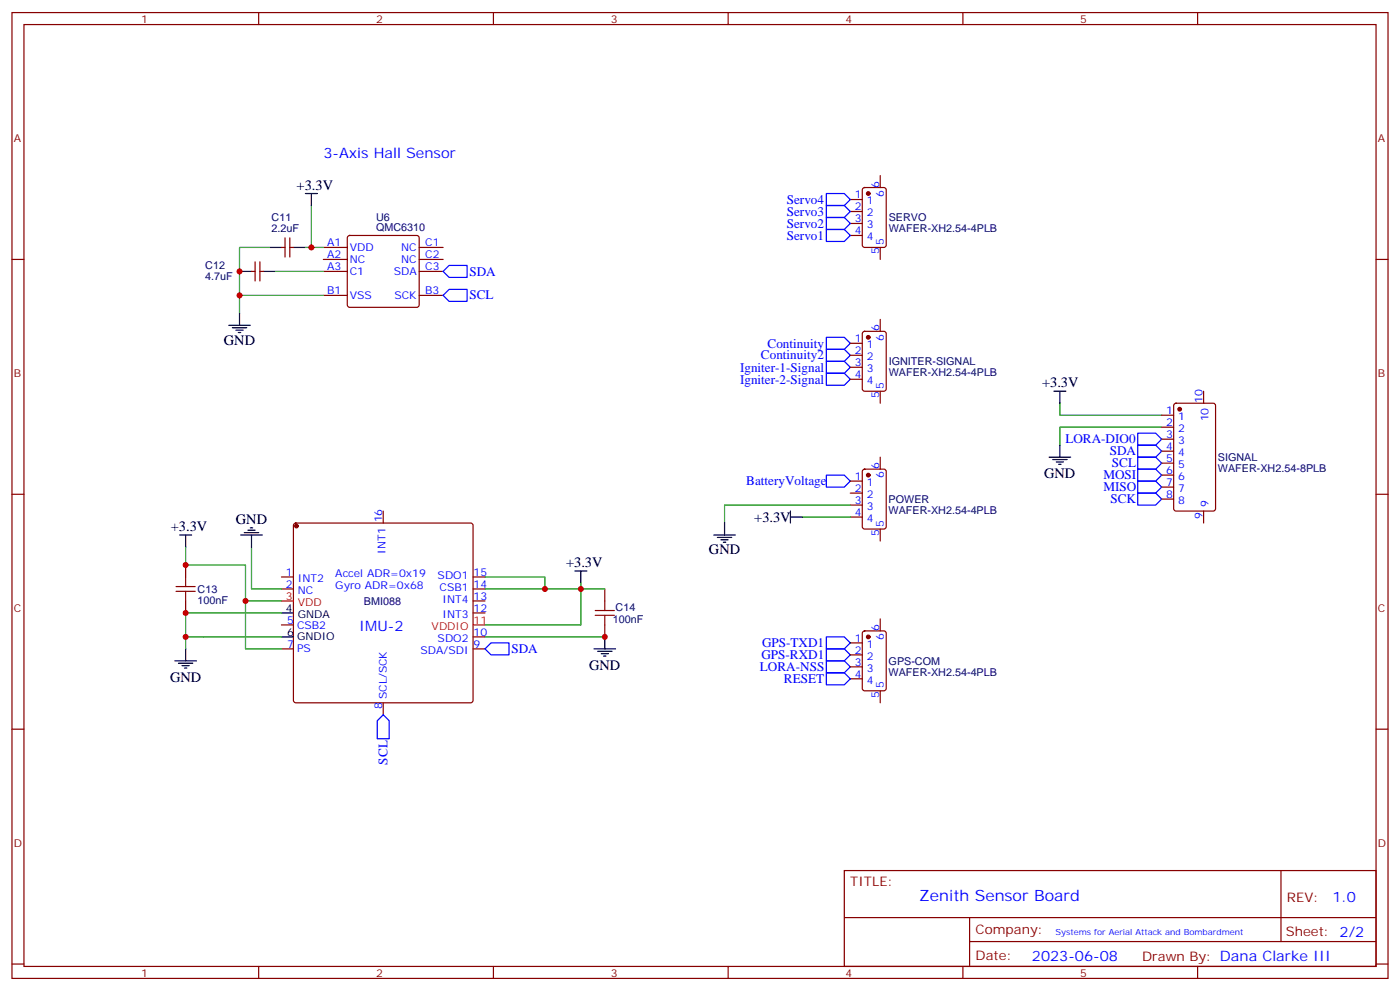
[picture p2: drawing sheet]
<svg xmlns="http://www.w3.org/2000/svg" width="412mm" height="292mm" viewBox="0 0 412 292" stroke-linecap="round" stroke-linejoin="round" font-family="sans-serif">
<g fill="none" stroke="#870000" stroke-width=".35">
<path d="M3.5 3.7h405.4v284.3h-405.4zM7.1 7.2h398.2v277.3h-398.2zM76.2 3.7v3.5M145.3 3.7v3.5M214.5 3.7v3.5M283.6 3.7v3.5M352.8 3.7v3.5M250.5 58.7h3.5M254.2 55.4l.5-.2h5.6l.7 .4 .1 16.5-.5 .7h-5.9l-.6-.4-.1-16.5zM259.3 51.7v3.5M3.5 76.4h3.6M74.1 79.9h1"/>
<path d="M75.1 77.1v5.6M76.6 79.9h1M76.6 77.1v5.6M82.9 72.8h1.1M84 70v5.7M85.4 72.8h1M85.4 70v5.7M95.2 76.4h7.1M95.2 72.8h7.1M95.2 79.9h7.1M102.5 69.5l.5-.2h19.8l.5 .2 .2 .5v19.8l-.3 .5-.4 .2h-19.8l-.5-.2-.2-.5v-19.8zM123.5 76.4h7"/>
<path d="M123.5 72.8h7M123.5 79.9h7M250.5 62.3h3.5M250.5 65.8h3.5M250.5 69.3h3.5M259.3 72.8v3.6M405.3 76.4h3.6M95.2 87h7.1M123.5 87h7M254.2 97.7l.5-.2h5.6l.7 .5 .1 16.5-.5 .6-5.9 .1-.6-.5-.1-16.5zM259.3 94v3.5M250.5 101.1h3.5"/>
<path d="M250.5 104.6h3.5M250.5 108.1h3.5M250.5 111.7h3.5M259.3 115.2v3.5M346 118.9l.4-.2h11l.6 .4 .1 30.7-.5 .6-11.2 .1-.6-.5-.1-30.6zM354.5 115.2v3.5M254.2 138.3l.5-.2h5.6l.7 .4 .1 16.5-.5 .7-5.9 .1-.6-.5-.1-16.5zM259.3 134.6v3.5M342.2 122.2h3.5M342.2 125.8h3.5M342.2 129.3h3.5M342.2 132.8h3.5"/>
<path d="M342.2 136.3h3.5M342.2 139.9h3.5M3.5 145.5h3.6M86.7 154.2l.4-.2h51.5l.5 .2 .2 .5v51.5l-.2 .5-.5 .2h-51.5l-.5-.2-.2-.5v-51.5zM112.9 150.5v3.5M250.5 141.6h3.5M250.5 145.2h3.5M250.5 148.7h3.5M250.5 152.2h3.5M259.3 155.8v3.5M342.2 143.4h3.5M342.2 146.9h3.5"/>
<path d="M354.5 150.5v3.5M405.3 145.5h3.6M54.7 166.3v3.6M54.7 176.9v3.5M82.9 169.9h3.5M82.9 173.4h3.5M139.3 169.9h3.6M139.3 173.4h3.6M139.3 176.9h3.6M178.2 173.4v3.5M82.9 184h3.5M82.9 191h3.5"/>
<path d="M139.3 191h3.6M139.3 187.5h3.6M139.3 180.4h3.6M178.2 184v3.5M250.5 189.3h3.5M250.5 192.8h3.5M250.5 196.3h3.5M250.5 199.8h3.5M254.2 185.9l.5-.2h5.6l.7 .5 .1 16.5-.5 .6-5.9 .1-.6-.5-.1-16.5zM259.3 182.2v3.5M3.5 214.7h3.6M112.9 206.9v3.5"/>
<path d="M259.3 203.4v3.5M405.3 214.7h3.6M248.7 256.3h156.6v28.2h-156.6zM377.3 256.3v20.9M248.7 270.1h156.5M285.6 277.2h119.6M285.6 270.1v14.2M3.5 283.8h3.6M76.2 284.5v3.5M145.3 284.5v3.5M214.5 284.5v3.5M283.6 284.5v3.5"/>
<path d="M352.8 284.5v3.5M405.3 283.8h3.6"/>
</g>
<g fill="none" stroke="#008700" stroke-width=".35">
<path d="M79.4 72.8h-8.8v14.2M81.1 79.9h14.1M90 72.8h1.7M91.7 60.5v12.3h3.5M95.2 87h-24.6v5.3M312.2 118.7v3.5h30M342.2 125.8h-30v5.3M236.4 152.2h14.1M250.5 148.7h-37.1v5.3M54.7 161v5.3h17.6v10.6h10.6M72.3 176.9v14.1h10.6M74.1 161v12.4h8.8"/>
<path d="M142.9 169.9h17.6v3.5h17.7M142.9 173.4h17.6M171.1 171.6v12.4h-28.2M54.7 187.5h28.2M82.9 180.4h-28.2v10.6M142.9 187.5h35.3"/>
</g>
<g fill="none" stroke="#000" stroke-width=".35">
<path d="M90 57h3.5M91.7 57v3.5M70.6 79.9h3.5M77.6 79.9h3.5M79.4 72.8h3.5M86.4 72.8h3.6M67.4 95.8h6.3M68.4 96.5h4.3M69.5 97.2h2.1M70.2 97.9h.7M70.6 92.3v3.5M310.4 115.2h3.6"/>
<path d="M312.2 115.2v3.5M309 134.6h6.4M310.1 135.3h4.2M311.1 136h2.2M311.9 136.7h.7M312.2 131.1v3.5M52.9 157.5h3.5M54.7 157.5v3.5M70.9 157.5h6.4M72 156.8h4.2M73 156.1h2.1M73.7 155.4h.7"/>
<path d="M74.1 157.5v3.5M210.3 157.5h6.3M211.3 158.2h4.2M212.4 158.9h2.1M213.1 159.6h.7M213.4 154v3.5M232.8 152.2h3.6M232.8 150.5v3.5M169.3 168.1h3.6M171.1 168.1v3.5M51.5 194.6h6.4M52.6 195.3h4.2"/>
<path d="M53.6 196h2.1M54.3 196.7h.7M54.7 191v3.6M82.9 180.4h3.5M82.9 187.5h3.5M175 191h6.3M176 191.7h4.3M177.1 192.4h2.1M177.8 193.1h.7M178.2 187.5v3.5"/>
</g>
<g fill="none" stroke="#00f" stroke-width=".35">
<path d="M243.4 57h5.3l1.8 1.7-1.8 1.8h-5.3zM130.5 79.9l1.8-1.8h5.3v3.6h-5.3zM243.4 67.6h5.3l1.8 1.7-1.8 1.8h-5.3zM243.4 64h5.3l1.8 1.8-1.8 1.8h-5.3zM243.4 60.5h5.3l1.8 1.8-1.8 1.7h-5.3zM130.5 87l1.8-1.8h5.3v3.5h-5.3zM243.4 99.3h5.3l1.8 1.8-1.8 1.7h-5.3zM243.4 102.8h5.3l1.8 1.8-1.8 1.8h-5.3zM243.4 106.4h5.3l1.8 1.7-1.8 1.8h-5.3zM243.4 109.9h5.3l1.8 1.8-1.8 1.7h-5.3zM243.4 139.9h5.3l1.8 1.7-1.8 1.8h-5.3zM335.1 138.1h5.3l1.8 1.8-1.8 1.7h-5.3z"/>
<path d="M335.1 134.6h5.3l1.8 1.7-1.8 1.8h-5.3zM335.1 131.1h5.3l1.8 1.7-1.8 1.8h-5.3zM335.1 127.5h5.3l1.8 1.8-1.8 1.8h-5.3zM335.1 141.6h5.3l1.8 1.8-1.8 1.8h-5.3zM335.1 145.2h5.3l1.8 1.7-1.8 1.8h-5.3zM142.9 191l1.7-1.7h5.3v3.5h-5.3zM243.4 194.6h5.3l1.8 1.7-1.8 1.8h-5.3zM243.4 191h5.3l1.8 1.8-1.8 1.8h-5.3zM243.4 187.5h5.3l1.8 1.8-1.8 1.7h-5.3zM243.4 198.1h5.3l1.8 1.7-1.8 1.8h-5.3zM112.9 210.4l1.8 1.8v5.3h-3.6v-5.3z"/>
</g>
<g fill="#870000" stroke="#870000" stroke-width=".35">
<circle cx="255.8" cy="99.3" r=".53"/>
<circle cx="255.8" cy="139.9" r=".53"/>
<circle cx="347.5" cy="120.5" r=".53"/>
<circle cx="87.3" cy="154.9" r=".53"/>
<circle cx="255.8" cy="57" r=".53"/>
<circle cx="255.8" cy="187.5" r=".53"/>
</g>
<path d="M82.9 176.9h3.5M139.3 184h3.6" fill="none" stroke="#f00" stroke-width=".35"/>
<path d="M51.9 174.1h5.6M51.9 172.7h5.6M54.7 169.9v2.8M54.7 174.1v2.8M175.3 179.7h5.7M178.2 176.9v2.8M175.3 181.2h5.7M178.2 181.2v2.8" fill="none" stroke="#a10000" stroke-width=".35"/>
<g fill="#c00">
<circle cx="54.7" cy="180.4" r=".88"/>
<circle cx="54.7" cy="187.5" r=".88"/>
<circle cx="178.2" cy="187.5" r=".88"/>
<circle cx="54.7" cy="166.3" r=".88"/>
<circle cx="72.3" cy="176.9" r=".88"/>
<circle cx="171.1" cy="173.4" r=".88"/>
<circle cx="91.7" cy="72.8" r=".88"/>
<circle cx="70.6" cy="87" r=".88"/>
<circle cx="70.6" cy="79.9" r=".88"/>
<circle cx="160.5" cy="173.4" r=".88"/>
</g>
<text font-size="4.6" fill="#00f" x="270.8" y="265.3">Zenith Sensor Board</text>
<g font-size="4.2" fill="#00f">
<text x="95.2" y="46.4">3-Axis Hall Sensor</text>
<text x="105.8" y="185.7">IMU-2</text>
<text x="392.5" y="265.6">1.0</text>
<text x="304" y="282.9">2023-06-08</text>
</g>
<g font-size="4.2">
<text x="87.4" y="55.9">+3.3V</text>
<text x="66" y="101.4">GND</text>
<text x="307" y="113.9">+3.3V</text>
<text x="307.6" y="140.8">GND</text>
<text x="69.5" y="154.3">GND</text>
<text x="222.2" y="153.7">+3.3V</text>
<text x="50.3" y="156.4">+3.3V</text>
<text x="166.7" y="167">+3.3V</text>
<text x="208.8" y="163.2">GND</text>
<text x="173.6" y="197.1">GND</text>
<text x="50.1" y="200.7">GND</text>
</g>
<g font-size="3.9" fill="#00f">
<text x="231.8" y="60">Servo4</text>
<text x="231.8" y="63.5">Servo3</text>
<text x="231.8" y="70.6">Servo1</text>
<text x="231.8" y="67">Servo2</text>
<text x="138.3" y="81.3">SDA</text>
<text x="138.3" y="88.2">SCL</text>
<text x="224.2" y="105.8">Continuity2</text>
<text x="226.1" y="102.3">Continuity</text>
<text x="218" y="109.4">Igniter-1-Signal</text>
<text x="218" y="112.9">Igniter-2-Signal</text>
<text x="313.8" y="130.5">LORA-DIO0</text>
<text x="326.9" y="134.1">SDA</text>
<text x="327.5" y="137.6">SCL</text>
<text x="219.8" y="142.9">BatteryVoltage</text>
<text x="325" y="141.1">MOSI</text>
<text x="325" y="144.6">MISO</text>
<text x="327.1" y="148.2">SCK</text>
<text x="224.5" y="190.4">GPS-TXD1</text>
<text x="150.6" y="192.3">SDA</text>
<text x="223.9" y="197.6">LORA-NSS</text>
<text x="224.3" y="194">GPS-RXD1</text>
<text x="230.9" y="201.1">RESET</text>
<text x="114.1" y="225.1" transform="rotate(-90 114.1 225.1)">SCL</text>
</g>
<g font-size="3.9" fill="#800">
<text x="250.5" y="260.9">TITLE:</text>
<text x="379.1" y="265.6">REV:</text>
<text x="287.4" y="275.1">Company:</text>
<text x="378.7" y="275.7">Sheet: 2/2</text>
<text x="287.4" y="282.8">Date:</text>
<text x="336.4" y="282.8">Drawn By: Dana Clarke III</text>
</g>
<g font-size="3.2" fill="#800">
<text x="41.6" y="6.7">1</text>
<text x="110.8" y="6.7">2</text>
<text x="179.9" y="6.7">3</text>
<text x="249.1" y="6.7">4</text>
<text x="318.2" y="6.7">5</text>
<text x="4.1" y="41.8">A</text>
<text x="405.9" y="41.8">A</text>
<text x="4.1" y="110.9">B</text>
<text x="405.9" y="110.9">B</text>
<text x="4.1" y="180.1">C</text>
<text x="405.9" y="180.1">C</text>
<text x="4.1" y="249.2">D</text>
<text x="405.9" y="249.2">D</text>
<text x="41.6" y="287.5">1</text>
<text x="110.8" y="287.5">2</text>
<text x="179.9" y="287.5">3</text>
<text x="249.1" y="287.5">4</text>
<text x="318.2" y="287.5">5</text>
</g>
<g font-size="3.2" fill="#00f">
<text x="251.8" y="58.4">1</text>
<text x="258.9" y="55.2" transform="rotate(-90 258.9 55.2)">6</text>
<text x="260.3" y="57.9" transform="rotate(-90 260.3 57.9)">6</text>
<text x="251.8" y="61.9">2</text>
<text x="251.8" y="65.4">3</text>
<text x="255.3" y="60.1">1</text>
<text x="255.3" y="63.7">2</text>
<text x="251.8" y="69">4</text>
<text x="255.3" y="67.2">3</text>
<text x="255.3" y="70.7">4</text>
<text x="96.4" y="72.5">A1</text>
<text x="96.4" y="76">A2</text>
<text x="103" y="73.9">VDD</text>
<text x="103" y="77.4">NC</text>
<text x="118.2" y="73.9">NC</text>
<text x="118.2" y="77.4">NC</text>
<text x="125.2" y="72.5">C1</text>
<text x="125.2" y="76">C2</text>
<text x="258.9" y="74.9" transform="rotate(-90 258.9 74.9)">5</text>
<text x="260.3" y="72.1" transform="rotate(-90 260.3 72.1)">5</text>
<text x="96.4" y="79.6">A3</text>
<text x="103" y="81">C1</text>
<text x="116" y="81">SDA</text>
<text x="125.2" y="79.6">C3</text>
<text x="96.4" y="86.6">B1</text>
<text x="103" y="88">VSS</text>
<text x="116.2" y="88">SCK</text>
<text x="125.2" y="86.6">B3</text>
<text x="251.8" y="100.7">1</text>
<text x="258.9" y="97.5" transform="rotate(-90 258.9 97.5)">6</text>
<text x="260.3" y="100.3" transform="rotate(-90 260.3 100.3)">6</text>
<text x="251.8" y="104.2">2</text>
<text x="251.8" y="107.8">3</text>
<text x="255.3" y="102.5">1</text>
<text x="255.3" y="106">2</text>
<text x="251.8" y="111.3">4</text>
<text x="255.3" y="109.5">3</text>
<text x="255.3" y="113.1">4</text>
<text x="258.9" y="117.2" transform="rotate(-90 258.9 117.2)">5</text>
<text x="260.3" y="114.5" transform="rotate(-90 260.3 114.5)">5</text>
<text x="354.2" y="118.5" transform="rotate(-90 354.2 118.5)">10</text>
<text x="343.5" y="121.9">1</text>
<text x="343.5" y="125.4">2</text>
<text x="347" y="123.6">1</text>
<text x="356" y="124" transform="rotate(-90 356 124)">10</text>
<text x="343.5" y="128.9">3</text>
<text x="347" y="127.2">2</text>
<text x="347" y="130.7">3</text>
<text x="343.5" y="132.5">4</text>
<text x="343.5" y="136">5</text>
<text x="347" y="134.2">4</text>
<text x="347" y="137.8">5</text>
<text x="251.8" y="141.3">1</text>
<text x="255.3" y="143.1">1</text>
<text x="258.9" y="138.1" transform="rotate(-90 258.9 138.1)">6</text>
<text x="260.3" y="140.8" transform="rotate(-90 260.3 140.8)">6</text>
<text x="343.5" y="139.5">6</text>
<text x="343.5" y="143.1">7</text>
<text x="347" y="141.3">6</text>
<text x="251.8" y="144.8">2</text>
<text x="251.8" y="148.3">3</text>
<text x="255.3" y="146.6">2</text>
<text x="343.5" y="146.6">8</text>
<text x="347" y="144.8">7</text>
<text x="347" y="148.3">8</text>
<text x="356" y="149.2" transform="rotate(-90 356 149.2)">9</text>
<text x="112.5" y="153.8" transform="rotate(-90 112.5 153.8)">16</text>
<text x="251.8" y="151.9">4</text>
<text x="255.3" y="150.1">3</text>
<text x="255.3" y="153.6">4</text>
<text x="260.3" y="155" transform="rotate(-90 260.3 155)">5</text>
<text x="354.2" y="152.7" transform="rotate(-90 354.2 152.7)">9</text>
<text x="258.9" y="157.8" transform="rotate(-90 258.9 157.8)">5</text>
<text x="113.6" y="163" transform="rotate(-90 113.6 163)">INT1</text>
<text x="84.2" y="169.5">1</text>
<text x="84.2" y="173">2</text>
<text x="87.7" y="171.3">INT2</text>
<text x="98.8" y="169.9">Accel ADR=0x19</text>
<text x="98.8" y="173.4">Gyro ADR=0x68</text>
<text x="128.9" y="170.6">SDO1</text>
<text x="139.5" y="173">14</text>
<text x="139.5" y="169.5">15</text>
<text x="87.7" y="174.8">NC</text>
<text x="129.5" y="174.1">CSB1</text>
<text x="130.4" y="177.6">INT4</text>
<text x="139.5" y="176.6">13</text>
<text x="84.6" y="183.6">5</text>
<text x="87.5" y="185">CSB2</text>
<text x="130.4" y="181.9">INT3</text>
<text x="139.5" y="180.1">12</text>
<text x="258.9" y="185.7" transform="rotate(-90 258.9 185.7)">6</text>
<text x="84.6" y="190.7">7</text>
<text x="128.9" y="188.9">SDO2</text>
<text x="139.5" y="190.7">9</text>
<text x="139.5" y="187.1">10</text>
<text x="251.8" y="188.9">1</text>
<text x="255.3" y="190.7">1</text>
<text x="260.3" y="188.5" transform="rotate(-90 260.3 188.5)">6</text>
<text x="87.5" y="192.1">PS</text>
<text x="123.9" y="192.4">SDA/SDI</text>
<text x="251.8" y="192.4">2</text>
<text x="251.8" y="196">3</text>
<text x="255.3" y="194.2">2</text>
<text x="255.3" y="197.7">3</text>
<text x="251.8" y="199.5">4</text>
<text x="255.3" y="201.3">4</text>
<text x="260.3" y="202.7" transform="rotate(-90 260.3 202.7)">5</text>
<text x="112.5" y="208.7" transform="rotate(-90 112.5 208.7)">8</text>
<text x="113.9" y="205.8" transform="rotate(-90 113.9 205.8)">SCL/SCK</text>
<text x="258.9" y="205.4" transform="rotate(-90 258.9 205.4)">5</text>
</g>
<g font-size="3.2" fill="#000080">
<text x="80" y="65.2">C11</text>
<text x="110.8" y="65.2">U6</text>
<text x="261.8" y="65.2">SERVO</text>
<text x="80" y="68.4">2.2uF</text>
<text x="110.8" y="68.1">QMC6310</text>
<text x="261.8" y="68.4">WAFER-XH2.54-4PLB</text>
<text x="60.5" y="82.5">4.7uF</text>
<text x="60.5" y="79.3">C12</text>
<text x="261.8" y="107.5">IGNITER-SIGNAL</text>
<text x="261.8" y="110.7">WAFER-XH2.54-4PLB</text>
<text x="358.8" y="135.7">SIGNAL</text>
<text x="358.8" y="138.8">WAFER-XH2.54-8PLB</text>
<text x="261.8" y="148.1">POWER</text>
<text x="261.8" y="151.3">WAFER-XH2.54-4PLB</text>
<text x="58.2" y="177.7">100nF</text>
<text x="58.2" y="174.5">C13</text>
<text x="107.2" y="178.1">BMI088</text>
<text x="181.3" y="179.8">C14</text>
<text x="180.5" y="183.3">100nF</text>
<text x="261.8" y="195.7">GPS-COM</text>
<text x="261.8" y="198.9">WAFER-XH2.54-4PLB</text>
</g>
<g font-size="3.2" fill="#f00">
<text x="84.2" y="176.6">3</text>
<text x="87.7" y="178.3">VDD</text>
<text x="127.2" y="185.4">VDDIO</text>
<text x="139.5" y="183.6">11</text>
</g>
<g font-size="3.2">
<text x="84.2" y="180.1">4</text>
<text x="87.7" y="181.9">GNDA</text>
<text x="84.6" y="187.1">6</text>
<text x="87.5" y="188.6">GNDIO</text>
</g>
<text font-size="2.5" fill="#00f" x="310.9" y="275.1">Systems for Aerial Attack and Bombardment</text>
</svg>
